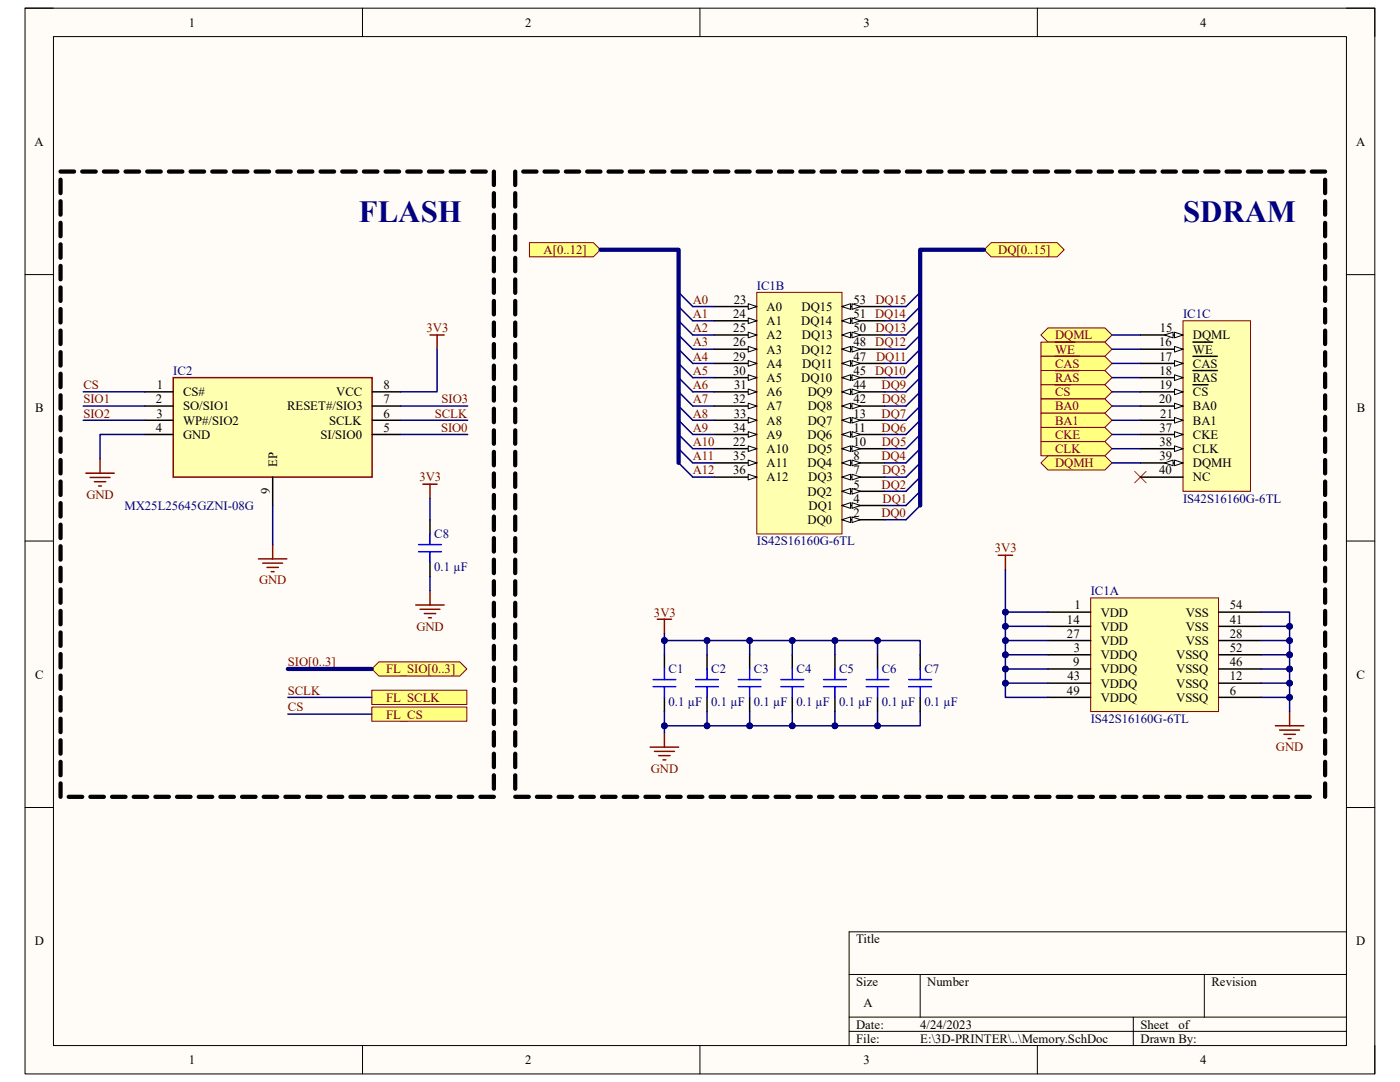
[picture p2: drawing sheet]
<svg xmlns="http://www.w3.org/2000/svg" width="279mm" height="216mm" viewBox="0 0 279 216" stroke-linecap="round" stroke-linejoin="round" font-family="sans-serif">
<path d="M5 1.6h269.4v212.7h-269.4z" fill-rule="evenodd" fill="#fffcf8"/>
<path d="M5 1.6h269.4v212.7h-269.4z" fill="none" stroke="#000" stroke-width=".2"/>
<path d="M10.7 7.3h258v201.3h-258z" fill-rule="evenodd" fill="#fffcf8"/>
<g fill="none" stroke="#000" stroke-width=".2">
<path d="M5 1.6h5.7M10.7 7.3h258v201.3h-258zM72.3 1.6v5.7M139.7 1.6v5.7M207 1.6v5.7M268.7 1.6h5.7v5.7M5 54.8h5.7M268.7 54.8h5.7M5 108h5.7M268.7 108h5.7M5 161.1h5.7M268.7 161.1h5.7"/>
<path d="M169.5 194.4h99.2M183.6 194.4v8.6M240.3 194.4v8.6M268.7 185.9h-99.2v22.7M72.3 208.6v5.7M139.7 208.6v5.7M169.5 203h99.2M169.5 205.8h99.2M207 208.6v5.7M226.2 203v5.6M274.4 208.6v5.7"/>
</g>
<path d="M217.7 119.3h25.5v22.7h-25.5z" fill-rule="evenodd" fill="#ffffb0"/>
<path d="M217.7 119.3h25.5v22.7h-25.5z" fill="none" stroke="#800000" stroke-width=".2"/>
<g fill="none" stroke="#000" stroke-width=".3">
<path d="M209.2 122.1h8.5M209.2 125h8.5M209.2 127.8h8.5M209.2 130.7h8.5M209.2 133.5h8.5M209.2 136.3h8.5M209.2 139.1h8.5M243.2 122.1h8.5M243.2 125h8.5M243.2 127.8h8.5M243.2 130.7h8.5M243.2 133.5h8.5"/>
<path d="M243.2 136.3h8.5M243.2 139.1h8.5"/>
</g>
<path d="M151 58.3h17v48.2h-17z" fill-rule="evenodd" fill="#ffffb0"/>
<path d="M151 58.3h17v48.2h-17z" fill="none" stroke="#800000" stroke-width=".2"/>
<path d="M142.5 61.2h8.5" fill="none" stroke="#000" stroke-width=".3"/>
<path d="M149.3 60.6l1.7 .6-1.7 .5z" fill="#f8fcff"/>
<path d="M149.3 60.6l1.7 .6-1.7 .5z" fill="none" stroke="#000" stroke-width=".2"/>
<path d="M142.5 64h8.5" fill="none" stroke="#000" stroke-width=".3"/>
<path d="M149.3 63.4l1.7 .6-1.7 .6z" fill="#f8fcff"/>
<path d="M149.3 63.4l1.7 .6-1.7 .6z" fill="none" stroke="#000" stroke-width=".2"/>
<path d="M142.5 66.8h8.5" fill="none" stroke="#000" stroke-width=".3"/>
<path d="M149.3 66.3l1.7 .5-1.7 .6z" fill="#f8fcff"/>
<path d="M149.3 66.3l1.7 .5-1.7 .6z" fill="none" stroke="#000" stroke-width=".2"/>
<path d="M142.5 69.7h8.5" fill="none" stroke="#000" stroke-width=".3"/>
<path d="M149.3 69.1l1.7 .6-1.7 .5z" fill="#f8fcff"/>
<path d="M149.3 69.1l1.7 .6-1.7 .5z" fill="none" stroke="#000" stroke-width=".2"/>
<path d="M142.5 72.5h8.5" fill="none" stroke="#000" stroke-width=".3"/>
<path d="M149.3 72l1.7 .5-1.7 .6z" fill="#f8fcff"/>
<path d="M149.3 72l1.7 .5-1.7 .6z" fill="none" stroke="#000" stroke-width=".2"/>
<path d="M142.5 75.4h8.5" fill="none" stroke="#000" stroke-width=".3"/>
<path d="M149.3 74.8l1.7 .6-1.7 .5z" fill="#f8fcff"/>
<path d="M149.3 74.8l1.7 .6-1.7 .5z" fill="none" stroke="#000" stroke-width=".2"/>
<path d="M142.5 78.2h8.5" fill="none" stroke="#000" stroke-width=".3"/>
<path d="M149.3 77.6l1.7 .6-1.7 .6z" fill="#f8fcff"/>
<path d="M149.3 77.6l1.7 .6-1.7 .6z" fill="none" stroke="#000" stroke-width=".2"/>
<path d="M142.5 81h8.5" fill="none" stroke="#000" stroke-width=".3"/>
<path d="M149.3 80.5l1.7 .5-1.7 .6z" fill="#f8fcff"/>
<path d="M149.3 80.5l1.7 .5-1.7 .6z" fill="none" stroke="#000" stroke-width=".2"/>
<path d="M142.5 83.9h8.5" fill="none" stroke="#000" stroke-width=".3"/>
<path d="M149.3 83.3l1.7 .6-1.7 .5z" fill="#f8fcff"/>
<path d="M149.3 83.3l1.7 .6-1.7 .5z" fill="none" stroke="#000" stroke-width=".2"/>
<path d="M142.5 86.7h8.5" fill="none" stroke="#000" stroke-width=".3"/>
<path d="M149.3 86.1l1.7 .6-1.7 .6z" fill="#f8fcff"/>
<path d="M149.3 86.1l1.7 .6-1.7 .6z" fill="none" stroke="#000" stroke-width=".2"/>
<path d="M142.5 89.5h8.5" fill="none" stroke="#000" stroke-width=".3"/>
<path d="M149.3 89l1.7 .5-1.7 .6z" fill="#f8fcff"/>
<path d="M149.3 89l1.7 .5-1.7 .6z" fill="none" stroke="#000" stroke-width=".2"/>
<path d="M142.5 92.4h8.5" fill="none" stroke="#000" stroke-width=".3"/>
<path d="M149.3 91.8l1.7 .6-1.7 .5z" fill="#f8fcff"/>
<path d="M149.3 91.8l1.7 .6-1.7 .5z" fill="none" stroke="#000" stroke-width=".2"/>
<path d="M142.5 95.2h8.5" fill="none" stroke="#000" stroke-width=".3"/>
<path d="M149.3 94.6l1.7 .6-1.7 .6z" fill="#f8fcff"/>
<path d="M149.3 94.6l1.7 .6-1.7 .6z" fill="none" stroke="#000" stroke-width=".2"/>
<path d="M168 103.7h8.6" fill="none" stroke="#000" stroke-width=".3"/>
<path d="M168 103.7l1.7-.6v1.2z" fill="#f8fcff"/>
<path d="M168 103.7l1.7-.6v1.2z" fill="none" stroke="#000" stroke-width=".2"/>
<path d="M170 103.1l1.7 .6-1.7 .6z" fill="#f8fcff"/>
<path d="M170 103.1l1.7 .6-1.7 .6z" fill="none" stroke="#000" stroke-width=".2"/>
<path d="M168 100.9h8.6" fill="none" stroke="#000" stroke-width=".3"/>
<path d="M168 100.9l1.7-.6v1.1z" fill="#f8fcff"/>
<path d="M168 100.9l1.7-.6v1.1z" fill="none" stroke="#000" stroke-width=".2"/>
<path d="M170 100.3l1.7 .6-1.7 .5z" fill="#f8fcff"/>
<path d="M170 100.3l1.7 .6-1.7 .5z" fill="none" stroke="#000" stroke-width=".2"/>
<path d="M168 98h8.6" fill="none" stroke="#000" stroke-width=".3"/>
<path d="M168 98l1.7-.5v1.1z" fill="#f8fcff"/>
<path d="M168 98l1.7-.5v1.1z" fill="none" stroke="#000" stroke-width=".2"/>
<path d="M170 97.5l1.7 .5-1.7 .6z" fill="#f8fcff"/>
<path d="M170 97.5l1.7 .5-1.7 .6z" fill="none" stroke="#000" stroke-width=".2"/>
<path d="M168 95.2h8.6" fill="none" stroke="#000" stroke-width=".3"/>
<path d="M168 95.2l1.7-.6v1.2z" fill="#f8fcff"/>
<path d="M168 95.2l1.7-.6v1.2z" fill="none" stroke="#000" stroke-width=".2"/>
<path d="M170 94.6l1.7 .6-1.7 .6z" fill="#f8fcff"/>
<path d="M170 94.6l1.7 .6-1.7 .6z" fill="none" stroke="#000" stroke-width=".2"/>
<path d="M168 92.4h8.6" fill="none" stroke="#000" stroke-width=".3"/>
<path d="M168 92.4l1.7-.6v1.1z" fill="#f8fcff"/>
<path d="M168 92.4l1.7-.6v1.1z" fill="none" stroke="#000" stroke-width=".2"/>
<path d="M170 91.8l1.7 .6-1.7 .5z" fill="#f8fcff"/>
<path d="M170 91.8l1.7 .6-1.7 .5z" fill="none" stroke="#000" stroke-width=".2"/>
<path d="M168 89.5h8.6" fill="none" stroke="#000" stroke-width=".3"/>
<path d="M168 89.5l1.7-.5v1.1z" fill="#f8fcff"/>
<path d="M168 89.5l1.7-.5v1.1z" fill="none" stroke="#000" stroke-width=".2"/>
<path d="M170 89l1.7 .5-1.7 .6z" fill="#f8fcff"/>
<path d="M170 89l1.7 .5-1.7 .6z" fill="none" stroke="#000" stroke-width=".2"/>
<path d="M168 86.7h8.6" fill="none" stroke="#000" stroke-width=".3"/>
<path d="M168 86.7l1.7-.6v1.2z" fill="#f8fcff"/>
<path d="M168 86.7l1.7-.6v1.2z" fill="none" stroke="#000" stroke-width=".2"/>
<path d="M170 86.1l1.7 .6-1.7 .6z" fill="#f8fcff"/>
<path d="M170 86.1l1.7 .6-1.7 .6z" fill="none" stroke="#000" stroke-width=".2"/>
<path d="M168 83.9h8.6" fill="none" stroke="#000" stroke-width=".3"/>
<path d="M168 83.9l1.7-.6v1.1z" fill="#f8fcff"/>
<path d="M168 83.9l1.7-.6v1.1z" fill="none" stroke="#000" stroke-width=".2"/>
<path d="M170 83.3l1.7 .6-1.7 .5z" fill="#f8fcff"/>
<path d="M170 83.3l1.7 .6-1.7 .5z" fill="none" stroke="#000" stroke-width=".2"/>
<path d="M168 81h8.6" fill="none" stroke="#000" stroke-width=".3"/>
<path d="M168 81l1.7-.5v1.1z" fill="#f8fcff"/>
<path d="M168 81l1.7-.5v1.1z" fill="none" stroke="#000" stroke-width=".2"/>
<path d="M170 80.5l1.7 .5-1.7 .6z" fill="#f8fcff"/>
<path d="M170 80.5l1.7 .5-1.7 .6z" fill="none" stroke="#000" stroke-width=".2"/>
<path d="M168 78.2h8.6" fill="none" stroke="#000" stroke-width=".3"/>
<path d="M168 78.2l1.7-.6v1.2z" fill="#f8fcff"/>
<path d="M168 78.2l1.7-.6v1.2z" fill="none" stroke="#000" stroke-width=".2"/>
<path d="M170 77.6l1.7 .6-1.7 .6z" fill="#f8fcff"/>
<path d="M170 77.6l1.7 .6-1.7 .6z" fill="none" stroke="#000" stroke-width=".2"/>
<path d="M168 75.4h8.6" fill="none" stroke="#000" stroke-width=".3"/>
<path d="M168 75.4l1.7-.6v1.1z" fill="#f8fcff"/>
<path d="M168 75.4l1.7-.6v1.1z" fill="none" stroke="#000" stroke-width=".2"/>
<path d="M170 74.8l1.7 .6-1.7 .5z" fill="#f8fcff"/>
<path d="M170 74.8l1.7 .6-1.7 .5z" fill="none" stroke="#000" stroke-width=".2"/>
<path d="M168 72.5h8.6" fill="none" stroke="#000" stroke-width=".3"/>
<path d="M168 72.5l1.7-.5v1.1z" fill="#f8fcff"/>
<path d="M168 72.5l1.7-.5v1.1z" fill="none" stroke="#000" stroke-width=".2"/>
<path d="M170 72l1.7 .5-1.7 .6z" fill="#f8fcff"/>
<path d="M170 72l1.7 .5-1.7 .6z" fill="none" stroke="#000" stroke-width=".2"/>
<path d="M168 69.7h8.6" fill="none" stroke="#000" stroke-width=".3"/>
<path d="M168 69.7l1.7-.6v1.1z" fill="#f8fcff"/>
<path d="M168 69.7l1.7-.6v1.1z" fill="none" stroke="#000" stroke-width=".2"/>
<path d="M170 69.1l1.7 .6-1.7 .5z" fill="#f8fcff"/>
<path d="M170 69.1l1.7 .6-1.7 .5z" fill="none" stroke="#000" stroke-width=".2"/>
<path d="M168 66.8h8.6" fill="none" stroke="#000" stroke-width=".3"/>
<path d="M168 66.8l1.7-.5v1.1z" fill="#f8fcff"/>
<path d="M168 66.8l1.7-.5v1.1z" fill="none" stroke="#000" stroke-width=".2"/>
<path d="M170 66.3l1.7 .5-1.7 .6z" fill="#f8fcff"/>
<path d="M170 66.3l1.7 .5-1.7 .6z" fill="none" stroke="#000" stroke-width=".2"/>
<path d="M168 64h8.6" fill="none" stroke="#000" stroke-width=".3"/>
<path d="M168 64l1.7-.6v1.2z" fill="#f8fcff"/>
<path d="M168 64l1.7-.6v1.2z" fill="none" stroke="#000" stroke-width=".2"/>
<path d="M170 63.4l1.7 .6-1.7 .6z" fill="#f8fcff"/>
<path d="M170 63.4l1.7 .6-1.7 .6z" fill="none" stroke="#000" stroke-width=".2"/>
<path d="M168 61.2h8.6" fill="none" stroke="#000" stroke-width=".3"/>
<path d="M168 61.2l1.7-.6v1.1z" fill="#f8fcff"/>
<path d="M168 61.2l1.7-.6v1.1z" fill="none" stroke="#000" stroke-width=".2"/>
<path d="M170 60.6l1.7 .6-1.7 .5z" fill="#f8fcff"/>
<path d="M170 60.6l1.7 .6-1.7 .5z" fill="none" stroke="#000" stroke-width=".2"/>
<g fill="none" stroke="#000080" stroke-width=".3">
<path d="M135.4 58.3l2.9 2.9M183.6 58.3l-2.8 2.9M135.4 61.2l2.9 2.8M135.4 64l2.9 2.8M135.4 66.8l2.9 2.9M135.4 69.7l2.9 2.8M135.4 72.5l2.9 2.9M135.4 75.4l2.9 2.8M135.4 78.2l2.9 2.8M183.6 78.2l-2.8 2.8M183.6 75.4l-2.8 2.8M183.6 72.5l-2.8 2.9"/>
<path d="M183.6 69.7l-2.8 2.8M183.6 66.8l-2.8 2.9M183.6 64l-2.8 2.8M183.6 61.2l-2.8 2.8M135.4 81l2.9 2.9M135.4 83.9l2.9 2.8M135.4 86.7l2.9 2.8M135.4 89.5l2.9 2.9M135.4 92.4l2.9 2.8M183.6 98l-2.8 2.9M183.6 95.2l-2.8 2.8M183.6 92.4l-2.8 2.8"/>
<path d="M183.6 89.5l-2.8 2.9M183.6 86.7l-2.8 2.8M183.6 83.9l-2.8 2.8M183.6 81l-2.8 2.9M183.6 100.9l-2.8 2.8"/>
</g>
<path d="M105.7 48.4h12.7l1.4 1.4-1.4 1.4h-12.7z" fill-rule="evenodd" fill="#ffff80"/>
<path d="M105.7 48.4h12.7l1.4 1.4-1.4 1.4h-12.7z" fill="none" stroke="#800000" stroke-width=".2"/>
<path d="M197.8 48.4h13.2l1.4 1.4-1.4 1.5h-13.2l-1.4-1.5z" fill-rule="evenodd" fill="#ffff80"/>
<path d="M197.8 48.4h13.2l1.4 1.4-1.4 1.5h-13.2l-1.4-1.5z" fill="none" stroke="#800000" stroke-width=".2"/>
<path d="M226.5 94.1l2.2 2.2M228.7 94.1l-2.2 2.2" fill="none" stroke="#f00" stroke-width=".2"/>
<path d="M207.7 66.8l1.5-1.4h11.3l1.4 1.4-1.4 1.5h-11.3z" fill-rule="evenodd" fill="#ffff80"/>
<path d="M207.7 66.8l1.5-1.4h11.3l1.4 1.4-1.4 1.5h-11.3z" fill="none" stroke="#800000" stroke-width=".2"/>
<path d="M207.7 68.3h12.8l1.4 1.4-1.4 1.4h-12.8z" fill-rule="evenodd" fill="#ffff80"/>
<path d="M207.7 68.3h12.8l1.4 1.4-1.4 1.4h-12.8z" fill="none" stroke="#800000" stroke-width=".2"/>
<path d="M210.6 68.3h3.9" fill="none" stroke="#800000" stroke-width=".3"/>
<path d="M207.7 71.1h12.8l1.4 1.4-1.4 1.4h-12.8z" fill-rule="evenodd" fill="#ffff80"/>
<path d="M207.7 71.1h12.8l1.4 1.4-1.4 1.4h-12.8z" fill="none" stroke="#800000" stroke-width=".2"/>
<path d="M210.6 71.1h4.8" fill="none" stroke="#800000" stroke-width=".3"/>
<path d="M207.7 73.9h12.8l1.4 1.5-1.4 1.4h-12.8z" fill-rule="evenodd" fill="#ffff80"/>
<path d="M207.7 73.9h12.8l1.4 1.5-1.4 1.4h-12.8z" fill="none" stroke="#800000" stroke-width=".2"/>
<path d="M210.6 73.9h4.8" fill="none" stroke="#800000" stroke-width=".3"/>
<path d="M207.7 76.8h12.8l1.4 1.4-1.4 1.4h-12.8z" fill-rule="evenodd" fill="#ffff80"/>
<path d="M207.7 76.8h12.8l1.4 1.4-1.4 1.4h-12.8z" fill="none" stroke="#800000" stroke-width=".2"/>
<path d="M210.6 76.8h3" fill="none" stroke="#800000" stroke-width=".3"/>
<path d="M207.7 79.6h12.8l1.4 1.4-1.4 1.4h-12.8z" fill-rule="evenodd" fill="#ffff80"/>
<path d="M207.7 79.6h12.8l1.4 1.4-1.4 1.4h-12.8z" fill="none" stroke="#800000" stroke-width=".2"/>
<path d="M207.7 82.4h12.8l1.4 1.5-1.4 1.4h-12.8z" fill-rule="evenodd" fill="#ffff80"/>
<path d="M207.7 82.4h12.8l1.4 1.5-1.4 1.4h-12.8z" fill="none" stroke="#800000" stroke-width=".2"/>
<path d="M207.7 85.3h12.8l1.4 1.4-1.4 1.4h-12.8z" fill-rule="evenodd" fill="#ffff80"/>
<path d="M207.7 85.3h12.8l1.4 1.4-1.4 1.4h-12.8z" fill="none" stroke="#800000" stroke-width=".2"/>
<path d="M207.7 88.1h12.8l1.4 1.4-1.4 1.5h-12.8z" fill-rule="evenodd" fill="#ffff80"/>
<path d="M207.7 88.1h12.8l1.4 1.4-1.4 1.5h-12.8z" fill="none" stroke="#800000" stroke-width=".2"/>
<path d="M207.7 92.4l1.5-1.4h11.3l1.4 1.4-1.4 1.4h-11.3z" fill-rule="evenodd" fill="#ffff80"/>
<path d="M207.7 92.4l1.5-1.4h11.3l1.4 1.4-1.4 1.4h-11.3z" fill="none" stroke="#800000" stroke-width=".2"/>
<path d="M236.1 64h13.5v34h-13.5z" fill-rule="evenodd" fill="#ffffb0"/>
<path d="M236.1 64h13.5v34h-13.5z" fill="none" stroke="#800000" stroke-width=".2"/>
<path d="M227.6 66.8h8.5" fill="none" stroke="#000" stroke-width=".3"/>
<path d="M234.4 66.3l1.7 .5-1.7 .6z" fill="#f8fcff"/>
<path d="M234.4 66.3l1.7 .5-1.7 .6z" fill="none" stroke="#000" stroke-width=".2"/>
<path d="M232.4 66.8l1.7-.5v1.1z" fill="#f8fcff"/>
<path d="M232.4 66.8l1.7-.5v1.1z" fill="none" stroke="#000" stroke-width=".2"/>
<path d="M227.6 69.7h8.5" fill="none" stroke="#000" stroke-width=".3"/>
<path d="M234.4 69.1l1.7 .6-1.7 .6z" fill="#f8fcff"/>
<path d="M234.4 69.1l1.7 .6-1.7 .6z" fill="none" stroke="#000" stroke-width=".2"/>
<path d="M227.6 72.5h8.5M238.1 68.3h3.9" fill="none" stroke="#000" stroke-width=".3"/>
<path d="M234.4 72l1.7 .5-1.7 .6z" fill="#f8fcff"/>
<path d="M234.4 72l1.7 .5-1.7 .6z" fill="none" stroke="#000" stroke-width=".2"/>
<path d="M227.6 75.4h8.5M238.1 71.1h4.8" fill="none" stroke="#000" stroke-width=".3"/>
<path d="M234.4 74.8l1.7 .6-1.7 .5z" fill="#f8fcff"/>
<path d="M234.4 74.8l1.7 .6-1.7 .5z" fill="none" stroke="#000" stroke-width=".2"/>
<path d="M227.6 78.2h8.5M238.1 73.9h4.8" fill="none" stroke="#000" stroke-width=".3"/>
<path d="M234.4 77.6l1.7 .6-1.7 .6z" fill="#f8fcff"/>
<path d="M234.4 77.6l1.7 .6-1.7 .6z" fill="none" stroke="#000" stroke-width=".2"/>
<path d="M238.1 76.8h3M227.6 81h8.5" fill="none" stroke="#000" stroke-width=".3"/>
<path d="M234.4 80.5l1.7 .5-1.7 .6z" fill="#f8fcff"/>
<path d="M234.4 80.5l1.7 .5-1.7 .6z" fill="none" stroke="#000" stroke-width=".2"/>
<path d="M227.6 83.9h8.5" fill="none" stroke="#000" stroke-width=".3"/>
<path d="M234.4 83.3l1.7 .6-1.7 .5z" fill="#f8fcff"/>
<path d="M234.4 83.3l1.7 .6-1.7 .5z" fill="none" stroke="#000" stroke-width=".2"/>
<path d="M227.6 86.7h8.5" fill="none" stroke="#000" stroke-width=".3"/>
<path d="M234.4 86.1l1.7 .6-1.7 .6z" fill="#f8fcff"/>
<path d="M234.4 86.1l1.7 .6-1.7 .6z" fill="none" stroke="#000" stroke-width=".2"/>
<path d="M227.6 89.5h8.5" fill="none" stroke="#000" stroke-width=".3"/>
<path d="M234.4 89l1.7 .5-1.7 .6z" fill="#f8fcff"/>
<path d="M234.4 89l1.7 .5-1.7 .6z" fill="none" stroke="#000" stroke-width=".2"/>
<path d="M227.6 92.4h8.5" fill="none" stroke="#000" stroke-width=".3"/>
<path d="M234.4 91.8l1.7 .6-1.7 .5z" fill="#f8fcff"/>
<path d="M234.4 91.8l1.7 .6-1.7 .5z" fill="none" stroke="#000" stroke-width=".2"/>
<path d="M232.4 92.4l1.7-.6v1.1z" fill="#f8fcff"/>
<path d="M232.4 92.4l1.7-.6v1.1z" fill="none" stroke="#000" stroke-width=".2"/>
<g fill="none" stroke="#000" stroke-width=".3">
<path d="M227.6 95.2h8.5M132.6 130.6v2.9M132.6 139.1v2.9M141.1 130.6v2.9M141.1 139.1v2.9M149.6 130.6v2.9M149.6 139.1v2.9M158.1 130.6v2.9M158.1 139.1v2.9M166.6 130.6v2.9M166.6 139.1v2.9M175.1 130.7v2.8"/>
<path d="M175.1 139.1v2.9M183.6 130.7v2.8M183.6 139.1v2.9"/>
</g>
<g fill="none" stroke="#800000" stroke-width=".3">
<path d="M199.2 110.8h2.9M200.6 110.8v2.8M131.2 123.6h2.8M132.6 123.6v2.8M129.8 149.1h5.6M130.6 149.9h4M131.5 150.8h2.2M132.3 151.6h.6M132.6 146.2v2.9M254.5 144.8h5.7M255.4 145.7h3.9M256.2 146.5h2.3"/>
<path d="M257.1 147.4h.6M257.4 142v2.8"/>
</g>
<g fill="none" stroke="#00f" stroke-width=".3">
<path d="M130.3 135.6h4.6M130.3 137h4.6M132.6 133.5v2.1M132.6 137v2.1M138.8 135.6h4.6M138.8 137h4.6M141.1 133.5v2.1M141.1 137v2.1M147.3 135.6h4.6M147.3 137h4.6M149.6 133.5v2.1M149.6 137v2.1"/>
<path d="M155.9 135.6h4.5M155.9 137h4.5M158.1 133.5v2.1M158.1 137v2.1M164.4 135.6h4.5M164.4 137h4.5M166.6 133.5v2.1M166.6 137v2.1M172.9 135.6h4.5M172.9 137h4.5M175.1 133.5v2.1M175.1 137v2.1"/>
<path d="M181.4 135.6h4.5M181.4 137h4.5M183.6 133.5v2.1M183.6 137v2.1"/>
</g>
<g fill="none" stroke="#000" stroke-width=".85">
<path d="M102.8 34.2v2.7M102.8 38.5v2.7M104.4 34.2h2.7M108.7 34.2h2.6M112.9 34.2h2.7M117.2 34.2h2.6M121.4 34.2h2.7M125.7 34.2h2.6M129.9 34.2h2.7M134.2 34.2h2.6M138.4 34.2h2.7M142.7 34.2h2.7"/>
<path d="M146.9 34.2h2.7M151.2 34.2h2.7M155.5 34.2h2.6M159.7 34.2h2.7M164 34.2h2.6M168.2 34.2h2.7M172.5 34.2h2.6M176.7 34.2h2.7M181 34.2h2.6M185.2 34.2h2.7M189.5 34.2h2.7M193.7 34.2h2.7"/>
<path d="M198 34.2h2.6M202.2 34.2h2.7M206.5 34.2h2.7M210.8 34.2h2.6M215 34.2h2.7M219.3 34.2h2.6M223.5 34.2h2.7M227.8 34.2h2.6M232 34.2h2.7M236.3 34.2h2.6M240.5 34.2h2.7M244.8 34.2h2.6"/>
<path d="M249 34.2h2.7M253.3 34.2h2.6M257.5 34.2h2.7M261.8 34.2h2.7M264.5 35.9v2.6M102.8 42.8v2.7M102.8 47.1v2.7M102.8 51.4v2.7M102.8 55.7v2.7M264.5 40.2v2.6M264.5 44.5v2.6M264.5 48.8v2.6"/>
<path d="M264.5 53.1v2.7M264.5 57.4v2.6M102.8 60v2.7M102.8 64.4v2.6M102.8 68.7v2.6M102.8 73v2.6M102.8 77.3v2.6M264.5 61.7v2.7M264.5 66v2.7M264.5 70.3v2.7M264.5 74.6v2.7M264.5 78.9v2.7"/>
<path d="M102.8 81.6v2.6M102.8 85.9v2.7M102.8 90.2v2.7M102.8 94.5v2.7M102.8 98.8v2.7M264.5 83.2v2.7M264.5 87.5v2.7M264.5 91.8v2.7M264.5 96.1v2.7M102.8 103.1v2.7M102.8 107.4v2.7M102.8 111.7v2.7"/>
<path d="M102.8 116v2.7M264.5 100.4v2.7M264.5 104.7v2.7M264.5 109v2.7M264.5 113.3v2.7M264.5 117.6v2.7M102.8 120.3v2.7M102.8 124.6v2.7M102.8 128.9v2.7M102.8 133.2v2.7M102.8 137.5v2.7M264.5 121.9v2.7"/>
<path d="M264.5 126.2v2.7M264.5 130.5v2.7M264.5 134.8v2.7M264.5 139.1v2.7M102.8 141.8v2.7M102.8 146.1v2.7M102.8 150.4v2.7M102.8 154.7v2.7M102.8 159h2.7M107.2 159h2.7M111.5 159h2.7M115.8 159h2.7"/>
<path d="M120.1 159h2.8M124.5 159h2.7M128.8 159h2.7M133.1 159h2.7M137.5 159h2.7M141.8 159h2.7M146.1 159h2.7M150.5 159h2.7M154.8 159h2.7M159.1 159h2.7M163.4 159h2.7M167.8 159h2.7"/>
<path d="M172.1 159h2.7M176.4 159h2.7M180.8 159h2.7M185.1 159h2.7M189.4 159h2.7M193.8 159h2.7M198.1 159h2.7M202.4 159h2.7M206.7 159h2.8M211.1 159h2.7M215.4 159h2.7M219.7 159h2.7"/>
<path d="M224.1 159h2.7M228.4 159h2.7M232.7 159h2.7M237.1 159h2.7M241.4 159h2.7M245.7 159h2.7M250 159h2.8M254.4 159h2.7M258.7 159h2.7M264.5 143.4v2.7M264.5 147.7v2.7M264.5 152v2.7"/>
<path d="M264.5 156.3v2.7"/>
</g>
<path d="M34.6 75.4h39.7v19.8h-39.7z" fill-rule="evenodd" fill="#ffffb0"/>
<path d="M34.6 75.4h39.7v19.8h-39.7zM17.1 94.4h5.7M18 95.3h3.9M18.8 96.1h2.3M19.7 97h.6M20 91.6v2.8M51.6 111.5h5.7M52.4 112.4h4M53.3 113.2h2.3M54.1 114.1h.6M54.4 108.7v2.8" fill="none" stroke="#800000" stroke-width=".3"/>
<path d="M28.9 78.2h5.7M74.3 78.2h5.6M28.9 81h5.7M28.9 83.9h5.7M28.9 86.7h5.7M54.4 95.2v5.7M74.3 81h5.6M74.3 83.9h5.6M74.3 86.7h5.6" fill="none" stroke="#000" stroke-width=".3"/>
<path d="M74.2 133.5l1.4-1.4h16.2l1.4 1.4-1.4 1.4h-16.2z" fill-rule="evenodd" fill="#ffff80"/>
<path d="M74.2 133.5l1.4-1.4h16.2l1.4 1.4-1.4 1.4h-16.2z" fill="none" stroke="#800000" stroke-width=".2"/>
<path d="M74.2 137.7h19v2.9h-19z" fill-rule="evenodd" fill="#ffff80"/>
<path d="M74.2 137.7h19v2.9h-19z" fill="none" stroke="#800000" stroke-width=".2"/>
<path d="M74.2 141.1h19v2.8h-19z" fill-rule="evenodd" fill="#ffff80"/>
<path d="M74.2 141.1h19v2.8h-19z" fill="none" stroke="#800000" stroke-width=".2"/>
<path d="M85.8 66.8h2.8M87.2 66.8v2.9M84.4 96.6h2.8M85.8 96.6v2.9M85.8 117.9v2.8M83 120.7h5.6M83.8 121.6h4M84.7 122.4h2.2M85.5 123.3h.6" fill="none" stroke="#800000" stroke-width=".3"/>
<path d="M85.8 103.7v2.8M85.8 112.2v2.9" fill="none" stroke="#000" stroke-width=".3"/>
<path d="M83.5 108.7h4.6M83.5 110.1h4.6M85.8 106.5v2.2M85.8 110.1v2.1" fill="none" stroke="#00f" stroke-width=".3"/>
<g fill="none" stroke="#000" stroke-width=".85">
<path d="M12.1 35.8v2.7M12.1 34.2h2.7M16.4 34.2h2.7M20.7 34.2h2.7M25.1 34.2h2.7M29.4 34.2h2.7M33.7 34.2h2.7M38 34.2h2.7M42.4 34.2h2.7M46.7 34.2h2.7M51 34.2h2.7M55.3 34.2h2.7"/>
<path d="M59.7 34.2h2.7M64 34.2h2.7M68.3 34.2h2.7M72.6 34.2h2.7M76.9 34.2h2.8M81.3 34.2h2.7M85.6 34.2h2.7M89.9 34.2h2.7M94.2 34.2h2.7M98.6 34.2v2.7M98.6 38.5v2.7M12.1 40.2v2.6"/>
<path d="M12.1 44.5v2.6M12.1 48.8v2.6M12.1 53.1v2.6M12.1 57.4v2.6M98.6 42.8v2.7M98.6 47.1v2.7M98.6 51.4v2.7M98.6 55.7v2.7M12.1 61.7v2.6M12.1 66v2.7M12.1 70.3v2.7M12.1 74.6v2.7"/>
<path d="M12.1 78.9v2.7M98.6 60v2.7M98.6 64.4v2.6M98.6 68.7v2.6M98.6 73v2.6M98.6 77.3v2.6M12.1 83.2v2.7M12.1 87.5v2.7M12.1 91.8v2.7M12.1 96.1v2.7M98.6 81.6v2.6M98.6 85.9v2.7"/>
<path d="M98.6 90.2v2.7M98.6 94.5v2.7M98.6 98.8v2.7M12.1 100.4v2.7M12.1 104.7v2.7M12.1 109v2.7M12.1 113.3v2.7M12.1 117.6v2.7M98.6 103.1v2.7M98.6 107.4v2.7M98.6 111.7v2.7M98.6 116v2.7"/>
<path d="M12.1 121.9v2.7M12.1 126.2v2.7M12.1 130.5v2.7M12.1 134.8v2.7M12.1 139.1v2.7M98.6 120.3v2.7M98.6 124.6v2.7M98.6 128.9v2.7M98.6 133.2v2.7M98.6 137.5v2.7M12.1 143.4v2.7M12.1 147.7v2.7"/>
<path d="M12.1 152v2.7M12.1 156.3v2.7M13.7 159h2.7M18 159h2.7M22.4 159h2.7M26.7 159h2.7M31 159h2.7M35.3 159h2.7M39.7 159h2.7M44 159h2.7M48.3 159h2.7M52.6 159h2.7"/>
<path d="M56.9 159h2.8M61.3 159h2.7M65.6 159h2.7M69.9 159h2.7M74.2 159h2.7M78.6 159h2.7M82.9 159h2.7M87.2 159h2.7M91.5 159h2.7M95.9 159h2.7M98.6 141.8v2.7M98.6 146.1v2.7"/>
<path d="M98.6 150.4v2.7M98.6 154.7v2.7"/>
</g>
<path d="M221.9 66.8h5.7M221.9 69.7h5.7M221.9 72.5h5.7M221.9 75.4h5.7M221.9 78.2h5.7M221.9 81h5.7M221.9 83.9h5.7M221.9 86.7h5.7M221.9 89.5h5.7M221.9 92.4h5.7M200.6 136.3h8.6" fill="none" stroke="#000080" stroke-width=".3"/>
<circle cx="200.7" cy="136.3" r=".57" fill="#000080"/>
<circle cx="200.7" cy="136.3" r=".57" fill="none" stroke="#000080" stroke-width=".2"/>
<path d="M200.6 133.5h8.6" fill="none" stroke="#000080" stroke-width=".3"/>
<circle cx="200.7" cy="133.5" r=".57" fill="#000080"/>
<circle cx="200.7" cy="133.5" r=".57" fill="none" stroke="#000080" stroke-width=".2"/>
<path d="M200.6 130.7h8.6" fill="none" stroke="#000080" stroke-width=".3"/>
<circle cx="200.7" cy="130.7" r=".57" fill="#000080"/>
<circle cx="200.7" cy="130.7" r=".57" fill="none" stroke="#000080" stroke-width=".2"/>
<path d="M200.6 127.8h8.6" fill="none" stroke="#000080" stroke-width=".3"/>
<circle cx="200.7" cy="127.8" r=".57" fill="#000080"/>
<circle cx="200.7" cy="127.8" r=".57" fill="none" stroke="#000080" stroke-width=".2"/>
<path d="M200.6 125h8.6" fill="none" stroke="#000080" stroke-width=".3"/>
<circle cx="200.7" cy="125" r=".57" fill="#000080"/>
<circle cx="200.7" cy="125" r=".57" fill="none" stroke="#000080" stroke-width=".2"/>
<path d="M200.6 122.1h8.6" fill="none" stroke="#000080" stroke-width=".3"/>
<circle cx="200.7" cy="122.1" r=".57" fill="#000080"/>
<circle cx="200.7" cy="122.1" r=".57" fill="none" stroke="#000080" stroke-width=".2"/>
<path d="M251.7 125h5.7" fill="none" stroke="#000080" stroke-width=".3"/>
<circle cx="257.4" cy="125" r=".57" fill="#000080"/>
<circle cx="257.4" cy="125" r=".57" fill="none" stroke="#000080" stroke-width=".2"/>
<path d="M251.7 127.8h5.7" fill="none" stroke="#000080" stroke-width=".3"/>
<circle cx="257.4" cy="127.8" r=".57" fill="#000080"/>
<circle cx="257.4" cy="127.8" r=".57" fill="none" stroke="#000080" stroke-width=".2"/>
<path d="M251.7 130.7h5.7" fill="none" stroke="#000080" stroke-width=".3"/>
<circle cx="257.4" cy="130.7" r=".57" fill="#000080"/>
<circle cx="257.4" cy="130.7" r=".57" fill="none" stroke="#000080" stroke-width=".2"/>
<path d="M251.7 133.5h5.7" fill="none" stroke="#000080" stroke-width=".3"/>
<circle cx="257.4" cy="133.5" r=".57" fill="#000080"/>
<circle cx="257.4" cy="133.5" r=".57" fill="none" stroke="#000080" stroke-width=".2"/>
<path d="M251.7 136.3h5.7" fill="none" stroke="#000080" stroke-width=".3"/>
<circle cx="257.4" cy="136.3" r=".57" fill="#000080"/>
<circle cx="257.4" cy="136.3" r=".57" fill="none" stroke="#000080" stroke-width=".2"/>
<path d="M251.7 139.1h5.7" fill="none" stroke="#000080" stroke-width=".3"/>
<circle cx="257.4" cy="139.2" r=".57" fill="#000080"/>
<circle cx="257.4" cy="139.2" r=".57" fill="none" stroke="#000080" stroke-width=".2"/>
<path d="M141.1 127.8v2.8" fill="none" stroke="#000080" stroke-width=".3"/>
<circle cx="141.1" cy="127.8" r=".57" fill="#000080"/>
<circle cx="141.1" cy="127.8" r=".57" fill="none" stroke="#000080" stroke-width=".2"/>
<path d="M149.6 127.8v2.8" fill="none" stroke="#000080" stroke-width=".3"/>
<circle cx="149.6" cy="127.8" r=".57" fill="#000080"/>
<circle cx="149.6" cy="127.8" r=".57" fill="none" stroke="#000080" stroke-width=".2"/>
<path d="M158.1 127.8v2.8" fill="none" stroke="#000080" stroke-width=".3"/>
<circle cx="158.1" cy="127.8" r=".57" fill="#000080"/>
<circle cx="158.1" cy="127.8" r=".57" fill="none" stroke="#000080" stroke-width=".2"/>
<path d="M166.6 127.8v2.8" fill="none" stroke="#000080" stroke-width=".3"/>
<circle cx="166.6" cy="127.8" r=".57" fill="#000080"/>
<circle cx="166.6" cy="127.8" r=".57" fill="none" stroke="#000080" stroke-width=".2"/>
<path d="M175.1 127.8v2.9" fill="none" stroke="#000080" stroke-width=".3"/>
<circle cx="175.1" cy="127.8" r=".57" fill="#000080"/>
<circle cx="175.1" cy="127.8" r=".57" fill="none" stroke="#000080" stroke-width=".2"/>
<path d="M141.1 142v2.8" fill="none" stroke="#000080" stroke-width=".3"/>
<circle cx="141.1" cy="144.8" r=".57" fill="#000080"/>
<circle cx="141.1" cy="144.8" r=".57" fill="none" stroke="#000080" stroke-width=".2"/>
<path d="M149.6 142v2.8" fill="none" stroke="#000080" stroke-width=".3"/>
<circle cx="149.6" cy="144.8" r=".57" fill="#000080"/>
<circle cx="149.6" cy="144.8" r=".57" fill="none" stroke="#000080" stroke-width=".2"/>
<path d="M158.1 142v2.8" fill="none" stroke="#000080" stroke-width=".3"/>
<circle cx="158.1" cy="144.8" r=".57" fill="#000080"/>
<circle cx="158.1" cy="144.8" r=".57" fill="none" stroke="#000080" stroke-width=".2"/>
<path d="M175.1 142v2.8" fill="none" stroke="#000080" stroke-width=".3"/>
<circle cx="175.1" cy="144.8" r=".57" fill="#000080"/>
<circle cx="175.1" cy="144.8" r=".57" fill="none" stroke="#000080" stroke-width=".2"/>
<path d="M183.6 142v2.8h-17" fill="none" stroke="#000080" stroke-width=".3"/>
<circle cx="175.1" cy="144.8" r=".57" fill="#000080"/>
<circle cx="175.1" cy="144.8" r=".57" fill="none" stroke="#000080" stroke-width=".2"/>
<circle cx="166.6" cy="144.8" r=".57" fill="#000080"/>
<circle cx="166.6" cy="144.8" r=".57" fill="none" stroke="#000080" stroke-width=".2"/>
<path d="M200.6 113.6v25.5h8.6" fill="none" stroke="#000080" stroke-width=".3"/>
<circle cx="200.7" cy="122.1" r=".57" fill="#000080"/>
<circle cx="200.7" cy="122.1" r=".57" fill="none" stroke="#000080" stroke-width=".2"/>
<circle cx="200.7" cy="125" r=".57" fill="#000080"/>
<circle cx="200.7" cy="125" r=".57" fill="none" stroke="#000080" stroke-width=".2"/>
<circle cx="200.7" cy="127.8" r=".57" fill="#000080"/>
<circle cx="200.7" cy="127.8" r=".57" fill="none" stroke="#000080" stroke-width=".2"/>
<circle cx="200.7" cy="130.7" r=".57" fill="#000080"/>
<circle cx="200.7" cy="130.7" r=".57" fill="none" stroke="#000080" stroke-width=".2"/>
<circle cx="200.7" cy="133.5" r=".57" fill="#000080"/>
<circle cx="200.7" cy="133.5" r=".57" fill="none" stroke="#000080" stroke-width=".2"/>
<circle cx="200.7" cy="136.3" r=".57" fill="#000080"/>
<circle cx="200.7" cy="136.3" r=".57" fill="none" stroke="#000080" stroke-width=".2"/>
<path d="M251.7 122.1h5.7v19.9" fill="none" stroke="#000080" stroke-width=".3"/>
<circle cx="257.4" cy="139.2" r=".57" fill="#000080"/>
<circle cx="257.4" cy="139.2" r=".57" fill="none" stroke="#000080" stroke-width=".2"/>
<circle cx="257.4" cy="136.3" r=".57" fill="#000080"/>
<circle cx="257.4" cy="136.3" r=".57" fill="none" stroke="#000080" stroke-width=".2"/>
<circle cx="257.4" cy="133.5" r=".57" fill="#000080"/>
<circle cx="257.4" cy="133.5" r=".57" fill="none" stroke="#000080" stroke-width=".2"/>
<circle cx="257.4" cy="130.7" r=".57" fill="#000080"/>
<circle cx="257.4" cy="130.7" r=".57" fill="none" stroke="#000080" stroke-width=".2"/>
<circle cx="257.4" cy="127.8" r=".57" fill="#000080"/>
<circle cx="257.4" cy="127.8" r=".57" fill="none" stroke="#000080" stroke-width=".2"/>
<circle cx="257.4" cy="125" r=".57" fill="#000080"/>
<circle cx="257.4" cy="125" r=".57" fill="none" stroke="#000080" stroke-width=".2"/>
<path d="M132.6 142v4.2" fill="none" stroke="#000080" stroke-width=".3"/>
<circle cx="132.6" cy="144.8" r=".57" fill="#000080"/>
<circle cx="132.6" cy="144.8" r=".57" fill="none" stroke="#000080" stroke-width=".2"/>
<path d="M132.6 126.4v4.2" fill="none" stroke="#000080" stroke-width=".3"/>
<circle cx="132.6" cy="127.8" r=".57" fill="#000080"/>
<circle cx="132.6" cy="127.8" r=".57" fill="none" stroke="#000080" stroke-width=".2"/>
<g fill="none" stroke="#000080" stroke-width=".3">
<path d="M16.6 78.2h12.3M87.2 69.7v8.5h-7.3M138.3 78.2h4.2M138.3 61.2h4.2M138.3 64h4.2M138.3 66.8h4.2M138.3 69.7h4.2M138.3 72.5h4.2M138.3 75.4h4.2M176.6 78.2h4.2M176.6 61.2h4.2M176.6 64h4.2"/>
<path d="M176.6 66.8h4.2M176.6 69.7h4.2M176.6 72.5h4.2M176.6 75.4h4.2M16.6 83.9h12.3M16.6 81h12.3M28.9 86.7h-8.9v4.9M79.9 83.9h13.4M79.9 81h13.4M79.9 86.7h13.4M85.8 99.5v4.2M138.3 83.9h4.2"/>
<path d="M138.3 81h4.2M138.3 86.7h4.2M138.3 89.5h4.2M138.3 92.4h4.2M138.3 95.2h4.2M176.6 83.9h4.2M176.6 81h4.2M176.6 86.7h4.2M176.6 92.4h4.2M176.6 95.2h4.2M176.6 98h4.2M176.6 89.5h4.2"/>
<path d="M54.4 100.9v7.8M85.8 115.1v2.8M176.6 103.7h4.2M176.6 100.9h4.2M57.5 139.1h16.7M57.5 142.5h16.7M166.6 142v2.8h-34"/>
</g>
<path d="M119.8 49.8h15.6v42.6M196.4 49.8h-12.8v51.1M57.5 133.5h16.7" fill="none" stroke="#000080" stroke-width=".85"/>
<circle cx="166.6" cy="144.8" r=".57" fill="#000080"/>
<circle cx="166.6" cy="144.8" r=".57" fill="none" stroke="#000080" stroke-width=".2"/>
<circle cx="158.1" cy="144.8" r=".57" fill="#000080"/>
<circle cx="158.1" cy="144.8" r=".57" fill="none" stroke="#000080" stroke-width=".2"/>
<circle cx="149.6" cy="144.8" r=".57" fill="#000080"/>
<circle cx="149.6" cy="144.8" r=".57" fill="none" stroke="#000080" stroke-width=".2"/>
<circle cx="141.1" cy="144.8" r=".57" fill="#000080"/>
<circle cx="141.1" cy="144.8" r=".57" fill="none" stroke="#000080" stroke-width=".2"/>
<circle cx="132.6" cy="144.8" r=".57" fill="#000080"/>
<circle cx="132.6" cy="144.8" r=".57" fill="none" stroke="#000080" stroke-width=".2"/>
<path d="M132.6 127.8h51v2.9" fill="none" stroke="#000080" stroke-width=".3"/>
<circle cx="175.1" cy="127.8" r=".57" fill="#000080"/>
<circle cx="175.1" cy="127.8" r=".57" fill="none" stroke="#000080" stroke-width=".2"/>
<circle cx="166.6" cy="127.8" r=".57" fill="#000080"/>
<circle cx="166.6" cy="127.8" r=".57" fill="none" stroke="#000080" stroke-width=".2"/>
<circle cx="158.1" cy="127.8" r=".57" fill="#000080"/>
<circle cx="158.1" cy="127.8" r=".57" fill="none" stroke="#000080" stroke-width=".2"/>
<circle cx="149.6" cy="127.8" r=".57" fill="#000080"/>
<circle cx="149.6" cy="127.8" r=".57" fill="none" stroke="#000080" stroke-width=".2"/>
<circle cx="141.1" cy="127.8" r=".57" fill="#000080"/>
<circle cx="141.1" cy="127.8" r=".57" fill="none" stroke="#000080" stroke-width=".2"/>
<circle cx="132.6" cy="127.8" r=".57" fill="#000080"/>
<circle cx="132.6" cy="127.8" r=".57" fill="none" stroke="#000080" stroke-width=".2"/>
<g font-size="6.1" fill="#000080">
<text x="71.6" y="44.2">FLASH</text>
<text x="236.1" y="44.2">SDRAM</text>
</g>
<g font-size="2.5">
<text x="37.7" y="5.3">1</text>
<text x="104.8" y="5.3">2</text>
<text x="172.3" y="5.3">3</text>
<text x="239.5" y="5.3">4</text>
<text x="6.9" y="29.1">A</text>
<text x="270.6" y="29.1">A</text>
<text x="146.3" y="63.5">24</text>
<text x="146.4" y="60.6">23</text>
<text x="153" y="62.1">A0</text>
<text x="153" y="64.9">A1</text>
<text x="159.9" y="64.9">DQ14</text>
<text x="160" y="62.1">DQ15</text>
<text x="170.3" y="63.5">51 DQ14</text>
<text x="170.3" y="60.6">53</text>
<text x="146.3" y="69.1">26</text>
<text x="146.3" y="72">29</text>
<text x="146.3" y="66.3">25</text>
<text x="153" y="67.7">A2</text>
<text x="153" y="70.6">A3</text>
<text x="159.9" y="70.6">DQ12</text>
<text x="160" y="67.7">DQ13</text>
<text x="170.3" y="72">47</text>
<text x="170.3" y="69.1">48</text>
<text x="170.3" y="66.3">50</text>
<text x="231.4" y="69.1">16</text>
<text x="231.4" y="72">17</text>
<text x="231.4" y="66.3">15</text>
<text x="238.1" y="67.7">DQML</text>
<text x="238.1" y="70.6">WE</text>
<text x="31.3" y="77.6">1</text>
<text x="76.5" y="77.6">8</text>
<text x="146.3" y="74.8">30</text>
<text x="146.5" y="77.6">31</text>
<text x="153" y="73.4">A4</text>
<text x="153" y="76.2">A5</text>
<text x="159.9" y="76.2">DQ10</text>
<text x="160.1" y="73.4">DQ11</text>
<text x="170.3" y="77.6">44</text>
<text x="170.3" y="74.8">45 DQ10</text>
<text x="231.4" y="74.8">18</text>
<text x="231.4" y="77.6">19</text>
<text x="238.1" y="73.4">CAS</text>
<text x="238.1" y="76.2">RAS</text>
<text x="7" y="82.3">B</text>
<text x="31.1" y="80.5">2</text>
<text x="31.2" y="83.3">3</text>
<text x="36.5" y="79">CS#</text>
<text x="36.5" y="81.9">SO/SIO1</text>
<text x="57.3" y="81.9">RESET#/SIO3</text>
<text x="67.1" y="79">VCC</text>
<text x="76.5" y="80.5">7</text>
<text x="76.5" y="83.3">6</text>
<text x="146.3" y="80.5">32</text>
<text x="146.4" y="83.3">33</text>
<text x="153" y="79">A6</text>
<text x="153" y="81.9">A7</text>
<text x="161.2" y="81.9">DQ8</text>
<text x="161.2" y="79">DQ9</text>
<text x="170.3" y="83.3">13</text>
<text x="170.3" y="80.5">42</text>
<text x="231.4" y="80.5">20</text>
<text x="231.6" y="83.3">21</text>
<text x="238.1" y="79">CS</text>
<text x="238.1" y="81.9">BA0</text>
<text x="270.8" y="82.3">B</text>
<text x="31.1" y="86.1">4</text>
<text x="36.5" y="84.7">WP#/SIO2</text>
<text x="36.5" y="87.5">GND</text>
<text x="64" y="87.5">SI/SIO0</text>
<text x="65.7" y="84.7">SCLK</text>
<text x="76.5" y="86.1">5</text>
<text x="146.3" y="86.1">34</text>
<text x="146.3" y="89">22</text>
<text x="153" y="84.7">A8</text>
<text x="153" y="87.5">A9</text>
<text x="161.2" y="87.5">DQ6</text>
<text x="161.2" y="84.7">DQ7</text>
<text x="170.3" y="89">10</text>
<text x="170.3" y="86.1">11</text>
<text x="231.4" y="86.1">37</text>
<text x="231.4" y="89">38</text>
<text x="238.1" y="84.7">BA1</text>
<text x="238.1" y="87.5">CKE</text>
<text x="55.3" y="93.2" transform="rotate(-90 55.3 93.2)">EP</text>
<text x="146.3" y="94.7">36</text>
<text x="146.3" y="91.8">35</text>
<text x="153" y="90.4">A10</text>
<text x="153" y="93.2">A11</text>
<text x="161.2" y="93.2">DQ4</text>
<text x="161.2" y="90.4">DQ5</text>
<text x="170.3" y="94.7">7</text>
<text x="170.3" y="91.8">8</text>
<text x="231.4" y="94.7">40</text>
<text x="231.4" y="91.8">39</text>
<text x="238.1" y="90.4">CLK</text>
<text x="238.1" y="93.2">DQMH</text>
<text x="53.8" y="98.6" transform="rotate(-90 53.8 98.6)">9</text>
<text x="153" y="96.1">A12</text>
<text x="161.2" y="98.9">DQ2</text>
<text x="161.3" y="96.1">DQ3</text>
<text x="161.4" y="101.7">DQ1</text>
<text x="170.3" y="100.3">4</text>
<text x="170.3" y="97.5">5</text>
<text x="238.1" y="96.1">NC</text>
<text x="161.2" y="104.6">DQ0</text>
<text x="170.3" y="103.2">2</text>
<text x="212.9" y="124.4">14</text>
<text x="214.4" y="121.6">1</text>
<text x="219.7" y="123">VDD</text>
<text x="219.7" y="125.9">VDD</text>
<text x="236.6" y="125.9">VSS</text>
<text x="236.6" y="123">VSS</text>
<text x="245.4" y="124.4">41</text>
<text x="245.4" y="121.6">54</text>
<text x="212.9" y="127.3">27</text>
<text x="214.3" y="130.1">3</text>
<text x="219.7" y="128.7">VDD</text>
<text x="219.7" y="131.5">VDDQ</text>
<text x="234.7" y="131.5">VSSQ</text>
<text x="236.6" y="128.7">VSS</text>
<text x="245.4" y="130.1">52</text>
<text x="245.4" y="127.3">28</text>
<text x="7" y="135.4">C</text>
<text x="213.1" y="135.8">43</text>
<text x="214.2" y="132.9">9</text>
<text x="219.7" y="134.4">VDDQ</text>
<text x="219.7" y="137.2">VDDQ</text>
<text x="234.7" y="137.2">VSSQ</text>
<text x="234.7" y="134.4">VSSQ</text>
<text x="245.4" y="135.8">12</text>
<text x="245.4" y="132.9">46</text>
<text x="270.7" y="135.4">C</text>
<text x="212.9" y="138.6">49</text>
<text x="219.7" y="140">VDDQ</text>
<text x="234.7" y="140">VSSQ</text>
<text x="245.4" y="138.6">6</text>
<text x="6.9" y="188.6">D</text>
<text x="170.9" y="188.2">Title</text>
<text x="270.7" y="188.6">D</text>
<text x="170.9" y="196.7">Size</text>
<text x="185" y="196.7">Number</text>
<text x="241.8" y="196.7">Revision</text>
<text x="172.3" y="201">A</text>
<text x="170.9" y="205.2">Date:</text>
<text x="170.9" y="208.1">File:</text>
<text x="183.6" y="205.2">4/24/2023</text>
<text x="183.7" y="208.1">E:\3D-PRINTER\..\Memory.SchDoc</text>
<text x="227.6" y="205.2">Sheet</text>
<text x="227.6" y="208.1">Drawn By:</text>
<text x="235.2" y="205.2">of</text>
<text x="37.7" y="212.3">1</text>
<text x="104.8" y="212.3">2</text>
<text x="172.3" y="212.3">3</text>
<text x="239.5" y="212.3">4</text>
</g>
<g font-size="2.5" fill="#800000">
<text x="108.5" y="50.7">A[0..12]</text>
<text x="199.2" y="50.7">DQ[0..15]</text>
<text x="138.3" y="60.6">A0</text>
<text x="138.3" y="63.5">A1</text>
<text x="174.7" y="60.6">DQ15</text>
<text x="85.1" y="66.3">3V3</text>
<text x="138.3" y="66.3">A2</text>
<text x="138.3" y="69.1">A3</text>
<text x="138.3" y="72">A4</text>
<text x="174.7" y="69.1">DQ12</text>
<text x="174.8" y="66.3">DQ13</text>
<text x="174.8" y="72">DQ11</text>
<text x="210.6" y="67.7">DQML</text>
<text x="210.6" y="70.6">WE</text>
<text x="16.6" y="77.6">CS</text>
<text x="138.3" y="74.8">A5</text>
<text x="138.3" y="77.6">A6</text>
<text x="175.9" y="77.6">DQ9</text>
<text x="210.6" y="73.4">CAS</text>
<text x="210.6" y="76.2">RAS</text>
<text x="16.6" y="80.5">SIO1</text>
<text x="16.6" y="83.3">SIO2</text>
<text x="86.8" y="83.3">SCLK</text>
<text x="88.1" y="80.5">SIO3</text>
<text x="138.3" y="80.5">A7</text>
<text x="138.3" y="83.3">A8</text>
<text x="175.9" y="83.3">DQ7</text>
<text x="176" y="80.5">DQ8</text>
<text x="210.6" y="79">CS</text>
<text x="210.6" y="81.9">BA0</text>
<text x="88" y="86.1">SIO0</text>
<text x="138.3" y="86.1">A9</text>
<text x="138.3" y="89">A10</text>
<text x="175.9" y="86.1">DQ6</text>
<text x="176" y="89">DQ5</text>
<text x="210.6" y="84.7">BA1</text>
<text x="210.6" y="87.5">CKE</text>
<text x="138.3" y="91.8">A11</text>
<text x="138.3" y="94.7">A12</text>
<text x="175.9" y="91.8">DQ4</text>
<text x="176" y="94.7">DQ3</text>
<text x="210.6" y="90.4">CLK</text>
<text x="210.6" y="93.2">DQMH</text>
<text x="17.2" y="99.5">GND</text>
<text x="83.7" y="96.1">3V3</text>
<text x="175.9" y="97.5">DQ2</text>
<text x="176.1" y="100.3">DQ1</text>
<text x="175.9" y="103.2">DQ0</text>
<text x="198.5" y="110.2">3V3</text>
<text x="51.7" y="116.6">GND</text>
<text x="83.1" y="125.9">GND</text>
<text x="130.5" y="123">3V3</text>
<text x="57.4" y="132.9">SIO[0..3]</text>
<text x="77" y="134.4">FL_SIO[0..3]</text>
<text x="57.4" y="138.6">SCLK</text>
<text x="57.4" y="141.9">CS</text>
<text x="77" y="140">FL_SCLK</text>
<text x="77" y="143.4">FL_CS</text>
<text x="254.6" y="149.9">GND</text>
<text x="129.9" y="154.2">GND</text>
</g>
<g font-size="2.5" fill="#000080">
<text x="151" y="57.8">IC1B</text>
<text x="236.1" y="63.5">IC1C</text>
<text x="34.6" y="74.8">IC2</text>
<text x="24.8" y="101.7">MX25L25645GZNI-08G</text>
<text x="236.1" y="100.3">IS42S16160G-6TL</text>
<text x="86.7" y="107.4">C8</text>
<text x="86.7" y="113.9">0.1 µF</text>
<text x="151" y="108.8">IS42S16160G-6TL</text>
<text x="217.7" y="118.7">IC1A</text>
<text x="133.4" y="134.4">C1</text>
<text x="141.9" y="134.4">C2</text>
<text x="150.5" y="134.4">C3</text>
<text x="159" y="134.4">C4</text>
<text x="167.5" y="134.4">C5</text>
<text x="176" y="134.4">C6</text>
<text x="184.5" y="134.4">C7</text>
<text x="133.4" y="140.9">0.1 µF</text>
<text x="141.9" y="140.9">0.1 µF</text>
<text x="150.5" y="140.9">0.1 µF</text>
<text x="159" y="140.9">0.1 µF</text>
<text x="167.5" y="140.9">0.1 µF</text>
<text x="176" y="140.9">0.1 µF</text>
<text x="184.5" y="140.9">0.1 µF</text>
<text x="217.7" y="144.3">IS42S16160G-6TL</text>
</g>
</svg>
